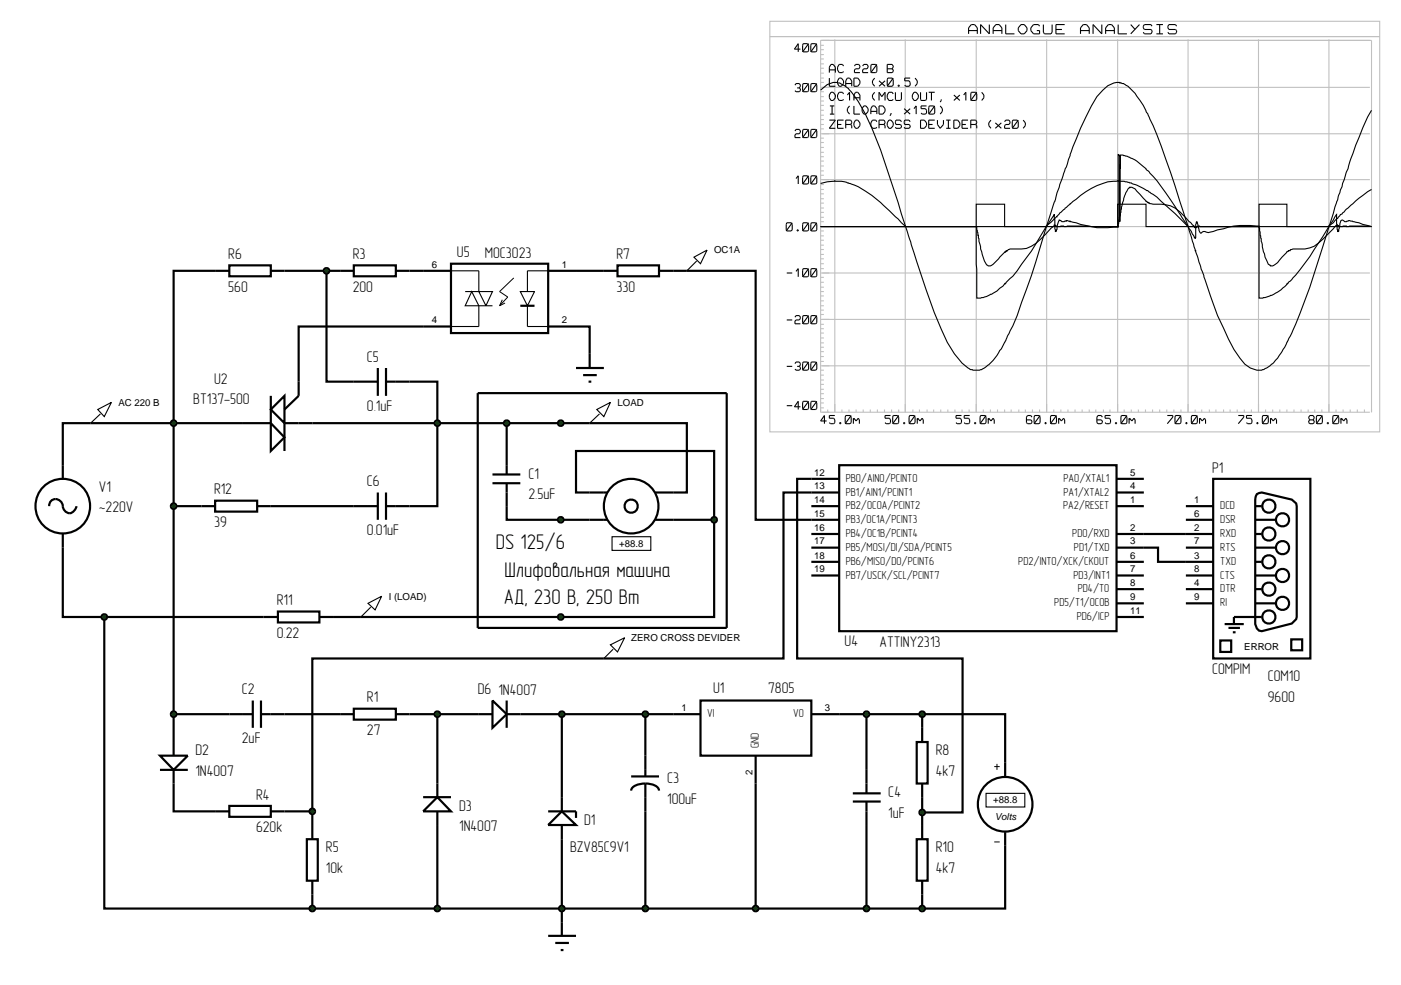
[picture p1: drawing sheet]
<svg xmlns="http://www.w3.org/2000/svg" width="257mm" height="180mm" viewBox="0 0 257 180" stroke-linecap="round" stroke-linejoin="round" font-family="sans-serif">
<g fill="none" stroke="#000" stroke-width=".4">
<path d="M39.4 49.6h-7.6v86.3M52.1 49.6h10.2M59.8 49.6v20.3h5M75 49.6h2.5M77.5 59.8h-22.8v10.1M105.5 59.8h2.5v5M105.5 49.6h5.1M123.3 49.6h15.1v45.6h10.2M44.5 77.5h-33v10.2M57.2 77.5h68.6v12.7h-5.8M75 69.9h5.1v22.8h-5.1M92.8 77.5v9.4"/>
<path d="M9 92.7a1.25 1.25 0 0 1 1.2-1.3 1.25 1.25 0 0 1 1.3 1.3 1.23 1.23 0 0 0 1.1 1.3 1.23 1.23 0 0 0 1.3-1l.1-.3M11.5 97.8v15.2h7.6M31.8 92.7h5.1M49.6 92.7h15.2M90.2 88.5h5.1M90.2 86.9h5.1M92.8 88.5v6.7h18.5M111.3 90.2h-5.8v-7.6h25.3v12.6M120 95.2h10.8M130.8 95.2v17.8h-69.8M148.6 90.2h-5.1v30.4h-86.3v28M148.6 87.7h-2.6v32.9h30.3v28.2h-7.4"/>
<path d="M209.5 97.8h7.7M19.1 113v53.4h38.1M19.1 113h29.2M209.5 100.3h2.6v2.6h5.1M31.8 130.8h10.2M52.1 130.8h10.2M75 130.8h12.7M80.1 130.8v12.7M95.3 130.8h33M102.9 130.8v15.2M118.2 130.8v11.4M128.3 128.3h20.3v10.1h-20.3z"/>
<path d="M138.4 138.4v28M148.6 130.8h20.3M158.7 130.8v14.5M168.9 130.8h15.2v8.9M168.9 130.8v2.5M31.8 143.5v5.1h7.6M52.1 148.6h5.1M57.2 148.6v2.5M80.1 151.1v15.3M102.9 153.7v15.2M115.6 142.2h5.1M118.2 143.5a2.2 2.2 0 0 1 2.5 1.3"/>
<path d="M118.2 143.5a3.2 3.2 0 0 0-2.5 .9l-.1 .4M118.2 143.5v22.9M156.2 145.3h5.1M156.2 146.8h5.1M158.7 146.8v19.6M168.9 146v5.1M184.1 154.9v11.5h-15.2M57.2 166.4h111.7M57.2 163.8v2.6M168.9 163.8v2.6"/>
<circle cx="11.5" cy="92.7" r="5"/>
<circle cx="115.6" cy="92.7" r="1.21"/>
<circle cx="115.6" cy="92.7" r="5"/>
</g>
<path d="M112.1 98.3h7.1v2.5h-7.1z" fill="none" stroke="#000" stroke-width=".2"/>
<g fill="#004000" stroke="#000" stroke-width=".4">
<path d="M138.1 166l.3-.1-.5 .5zM138.4 165.9l.3 .1 .2 .4zM138.9 166.4l-.2 .4-.3 .1zM137.9 166.4l.5 .5-.3-.1z"/>
<path d="M158.4 130.4l.3-.1-.5 .5zM158.7 130.3l.3 .1 .2 .4zM158.7 131.3l.5-.5-.2 .4zM158.2 130.8l.5 .5-.3-.1z"/>
<path d="M158.4 166l.3-.1-.5 .5zM158.7 165.9l.3 .1 .2 .4zM158.7 166.9l.5-.5-.2 .4zM158.2 166.4l.5 .5-.3-.1z"/>
</g>
<g fill="#004000">
<path d="M138.4 165.9l.5 .5-.5 .5-.5-.5z"/>
<path d="M158.7 130.3l.5 .5-.5 .5-.5-.5z"/>
<path d="M158.7 165.9l.5 .5-.5 .5-.5-.5z"/>
</g>
<g fill="none" stroke="#000" stroke-width=".4">
<path d="M110.6 49.6h2.5M113.1 48.6h7.6v2h-7.6zM120.7 49.6h2.6M148.6 97.8h5.1M148.6 95.2h5.1M148.6 92.7h5.1M148.6 90.2h5.1M148.6 87.7h5.1M153.7 85.2h50.8v30.4h-50.8zM204.5 97.8h5M204.5 92.7h5M204.5 90.2h5"/>
<path d="M204.5 87.7h5M148.6 100.3h5.1M148.6 102.9h5.1M148.6 105.4h5.1M204.5 100.3h5M204.5 102.9h5M204.5 105.4h5M204.5 107.9h5M204.5 110.5h5M204.5 113h5M184.1 139.7v2.5M184.1 152.4v2.5"/>
<path d="M100.4 171.4h5.1M101.7 172.7h2.5M102.7 174h.5M102.9 168.9v2.5"/>
<circle cx="184.1" cy="147.3" r="5"/>
</g>
<path d="M182.6 139.9v1.1M182.1 140.4h1M182.1 154.2h1" fill="none" stroke="#000" stroke-width=".18"/>
<path d="M180.6 145.3h7.1v2.5h-7.1z" fill="none" stroke="#000" stroke-width=".2"/>
<g fill="#004000" stroke="#000" stroke-width=".4">
<path d="M117.9 130.4l.3-.1-.5 .5zM118.2 130.3l.3 .1 .2 .4zM118.7 130.8l-.2 .4-.3 .1zM117.7 130.8l.5 .5-.3-.1z"/>
<path d="M117.9 166l.3-.1-.5 .5zM118.2 165.9l.3 .1 .2 .4zM118.7 166.4l-.2 .4-.3 .1zM117.7 166.4l.5 .5-.3-.1z"/>
<path d="M130.4 94.9l.4-.2-.5 .5zM130.8 94.7l.3 .1 .2 .4zM131.3 95.2l-.1 .3-.4 .2zM130.3 95.2l.5 .5-.3-.1z"/>
<path d="M92.4 77.2l.4-.2-.5 .5zM92.8 77l.3 .1 .2 .4zM93.3 77.5l-.2 .4-.3 .1zM92.3 77.5l.5 .5-.4-.2z"/>
</g>
<g fill="#004000">
<path d="M118.2 130.3l.5 .5-.5 .5-.5-.5z"/>
<path d="M118.2 165.9l.5 .5-.5 .5-.5-.5z"/>
<path d="M130.3 95.2l.5-.5 .5 .5-.5 .5z"/>
<path d="M92.3 77.5l.5-.5 .5 .5-.5 .5z"/>
</g>
<path d="M77.5 49.6h5.1M77.5 59.8h5.1M82.6 48.3h17.8v12.7h-17.8zM95.3 56h2.6M100.4 49.6h5.1M100.4 59.8h5.1M105.5 67.4h5.1M106.8 68.7h2.5M107.8 69.9h.5M108 64.8v2.6" fill="none" stroke="#000" stroke-width=".4"/>
<path d="M82.6 49.6h5.1v3.8h-2.5M86.4 53.4l1.3 2.6h-2.5zM87.7 53.4h2.5l-1.2 2.6zM87.7 56h2.5M87.7 56v3.8h-5.1M95.3 53.4h2.6l-1.3 2.6zM96.6 56v3.8h3.8M100.4 49.6h-3.8v3.8" fill="none" stroke="#000" stroke-width=".2"/>
<path d="M92 54.9l-.5 1.1M92.5 55.5l-1 .5M94.1 50.9l-2.6 2.5 1.5 1-1.5 1.6" fill="none" stroke="#000" stroke-width=".18"/>
<path d="M102.6 166l.3-.1-.5 .5zM102.9 165.9l.3 .1 .2 .4zM103.4 166.4l-.2 .4-.3 .1zM102.4 166.4l.5 .5-.3-.1z" fill="#004000" stroke="#000" stroke-width=".4"/>
<path d="M102.9 165.9l.5 .5-.5 .5-.5-.5z" fill="#004000"/>
<path d="M100.4 151.1l2.5-2.5 2.6 2.5zM100.4 148.6h5.1v1.2M102.9 146v2.6M102.9 151.1v2.6" fill="none" stroke="#000" stroke-width=".4"/>
<path d="M18.7 112.7l.4-.2-.5 .5zM19.1 112.5l.4 .2 .1 .3zM19.1 113.5l.5-.5-.2 .4zM18.6 113l.5 .5-.3-.1z" fill="#004000" stroke="#000" stroke-width=".4"/>
<path d="M18.6 113l.5-.5 .5 .5-.5 .5z" fill="#004000"/>
<path d="M42 130.8h4.3M46.3 128.3v5M47.8 128.3v5M47.8 130.8h4.3M62.3 130.8h2.5M64.8 129.8h7.7v2h-7.7zM72.5 130.8h2.5M39.4 148.6h2.6M42 147.6h7.6v2h-7.6zM49.6 148.6h2.5" fill="none" stroke="#000" stroke-width=".4"/>
<path d="M56.8 166.1l.4-.2-.5 .5zM57.2 165.9l.3 .1 .2 .4zM57.2 166.9l.5-.5-.1 .3zM56.7 166.4l.5 .5-.3-.1z" fill="#004000" stroke="#000" stroke-width=".4"/>
<path d="M56.7 166.4l.5-.5 .5 .5-.5 .5z" fill="#004000"/>
<path d="M39.4 49.6h2.6M42 48.6h7.6v2h-7.6zM49.6 49.6h2.5M64.8 69.9h4.4M69.2 67.4v5.1M70.7 67.4v5.1M70.7 69.9h4.3" fill="none" stroke="#000" stroke-width=".4"/>
<path d="M56.8 148.3l.4-.2-.5 .5zM57.2 148.1l.3 .1 .2 .4zM57.7 148.6l-.1 .3-.4 .2zM56.7 148.6l.5 .5-.3-.1z" fill="#004000" stroke="#000" stroke-width=".4"/>
<path d="M56.7 148.6l.5-.5 .5 .5-.5 .5z" fill="#004000"/>
<g fill="none" stroke="#000" stroke-width=".4">
<path d="M44.5 77.5h5.1M49.6 77.5l2.5 2.6-2.5 2.5zM49.6 75l2.5-2.5v5zM49.6 72.5v5M52.1 77.5v5.1M52.1 77.5h5.1M54.7 69.9v2.6l-2.6 2.5M217.2 92.7h5M217.2 95.2h5M217.2 97.8h5M222.2 87.7h17.8v32.9h-17.8zM229.9 92.7h1.2"/>
<path d="M229.9 95.2h3.8M229.9 97.8h1.2M230.2 90.5l.9-.3 5.5 1.3 .8 .7 .1 .5v20.3l-.1 .4-.8 .8-5.5 1.4-.5-.1-.4-.4-.3-.8v-22.9zM217.2 100.3h5M217.2 102.9h5M217.2 105.4h5M217.2 107.9h5M217.2 110.5h5M223.5 117.3h2v2.1h-2zM224.3 114.3h3.5M225 115h2.1M225.8 115.8h.5"/>
<path d="M229.9 100.3h3.8M229.9 102.9h1.2M229.9 105.4h3.8M229.9 107.9h1.2M229.9 110.5h3.8M231.1 113h-5.1v1.3M236.5 117.1h2v2h-2zM167.9 135.9h2v7.6h-2zM168.9 133.3v2.6M56.2 153.7h2v7.6h-2zM57.2 151.1v2.6M167.9 153.7h2v7.6h-2z"/>
<path d="M168.9 143.5v2.5M168.9 151.1v2.6M57.2 161.3v2.5M168.9 161.3v2.5"/>
<circle cx="232.4" cy="97.8" r="1.21"/>
<circle cx="232.4" cy="92.7" r="1.21"/>
<circle cx="234.9" cy="95.2" r="1.21"/>
<circle cx="232.4" cy="107.9" r="1.21"/>
<circle cx="232.4" cy="113" r="1.21"/>
<circle cx="232.4" cy="102.9" r="1.21"/>
<circle cx="234.9" cy="100.3" r="1.21"/>
<circle cx="234.9" cy="110.5" r="1.21"/>
<circle cx="234.9" cy="105.4" r="1.21"/>
</g>
<g fill="none" stroke="#c0c0c0" stroke-width=".2">
<path d="M141 3.9h111.7v75.2h-111.7zM141 6.7h111.7M150.3 19.3h.6M150.3 18.5h.6M150.3 17.7h.6M150.3 16.8h.6M150.3 16h100.6M150.3 15.1h.6M150.3 14.3h.6M150.3 13.4h.6M150.3 12.5h.6M150.3 11.7h.6"/>
<path d="M150.3 10.8h.6M150.3 10h.6M150.3 9.1h.6M150.3 8.3h.6M152.9 7.2v68.3M165.8 7.2v68.3M178.8 7.2v68.3M191.7 7.2v68.3M204.7 7.2v68.3M217.6 7.2v68.3M230.5 7.2v68.3M243.4 7.2v68.3"/>
<path d="M150.3 39.8h.6M150.3 38.9h.6M150.3 38.1h.6M150.3 37.2h.6M150.3 36.4h.6M150.3 35.5h.6M150.3 34.7h.6M150.3 33.8h.6M150.3 32.9h100.6M150.3 32.1h.6M150.3 31.3h.6M150.3 30.4h.6"/>
<path d="M150.3 29.5h.6M150.3 28.7h.6M150.3 27.9h.6M150.3 27h.6M150.3 26.1h.6M150.3 25.3h.6M150.3 24.5h100.6M150.3 23.6h.6M150.3 22.8h.6M150.3 21.9h.6M150.3 21.1h.6M150.3 20.2h.6"/>
<path d="M150.3 59.4h.6M150.3 58.5h100.6M150.3 57.6h.6M150.3 56.8h.6M150.3 56h.6M150.3 55.1h.6M150.3 54.2h.6M150.3 53.4h.6M150.3 52.6h.6M150.3 51.7h.6M150.3 50.8h.6M150.3 50h100.6"/>
<path d="M150.3 49.2h.6M150.3 48.3h.6M150.3 47.4h.6M150.3 46.6h.6M150.3 45.7h.6M150.3 44.9h.6M150.3 44h.6M150.3 43.2h.6M150.3 42.3h.6M150.3 41.5h100.6M150.3 40.6h.6M150.3 74.7h.6"/>
<path d="M150.3 73.8h.6M150.3 73h.6M150.3 72.1h.6M150.3 71.3h.6M150.3 70.4h.6M150.3 69.6h.6M150.3 68.7h.6M150.3 67.8h.6M150.3 67h100.6M150.3 66.2h.6M150.3 65.3h.6M150.3 64.4h.6"/>
<path d="M150.3 63.6h.6M150.3 62.8h.6M150.3 61.9h.6M150.3 61h.6M150.3 60.2h.6M151.6 75v.5M154.2 75v.5M155.5 75v.5M156.8 75v.5M158.1 75v.5M159.4 75v.5M160.7 75v.5"/>
<path d="M162 75v.5M163.3 75v.5M164.6 75v.5M167.2 75v.5M168.4 75v.5M169.8 75v.5M171 75v.5M172.3 75v.5M173.6 75v.5M174.9 75v.5M176.2 75v.5M177.5 75v.5"/>
<path d="M180.1 75v.5M181.4 75v.5M182.7 75v.5M184 75v.5M185.2 75v.5M186.6 75v.5M187.8 75v.5M189.1 75v.5M190.4 75v.5M193 75v.5M194.3 75v.5M195.6 75v.5"/>
<path d="M196.9 75v.5M198.2 75v.5M199.5 75v.5M200.7 75v.5M202.1 75v.5M203.3 75v.5M205.9 75v.5M207.2 75v.5M208.5 75v.5M209.8 75v.5M211.1 75v.5M212.4 75v.5"/>
<path d="M213.7 75v.5M215 75v.5M216.3 75v.5M218.9 75v.5M220.1 75v.5M221.5 75v.5M222.7 75v.5M224.1 75v.5M225.3 75v.5M226.6 75v.5M227.9 75v.5M229.2 75v.5"/>
<path d="M231.8 75v.5M233.1 75v.5M234.4 75v.5M235.7 75v.5M237 75v.5M238.3 75v.5M239.6 75v.5M240.8 75v.5M242.1 75v.5M244.7 75v.5M246 75v.5M247.3 75v.5"/>
<path d="M248.6 75v.5M249.9 75v.5M250.9 75.5h-100.6v-68.1h100.9v68.1"/>
</g>
<g fill="none" stroke="#000" stroke-width=".2">
<path d="M145.6 15.6l.2-.3h.6l.2 .3-.2 .5M146 16.1h.4M146.4 16.1l.2 .2v.3l-.2 .2h-.6l-.2-.2M146.6 9h-1.1l.7-1v1.5M147.1 8h.8l.2 .3v1l-.2 .2h-.8l-.1-.2zM147.1 15.3h.8l.2 .3v1l-.2 .2h-.8l-.1-.2zM148.1 15.3l-1.1 1.5M148.1 8l-1.1 1.5M148.6 8h.8l.2 .3v1l-.2 .2h-.8l-.1-.2zM148.6 15.3h.8l.2 .3v1l-.2 .2h-.8l-.1-.2zM149.6 15.3l-1.1 1.5M149.6 8l-1.1 1.5"/>
<path d="M150.3 16.5l1.2-1 1.1-.4a2.18 2.18 0 0 1 1.5 .3 4.7 4.7 0 0 1 2.4 2.2 40 40 0 0 1 5.3 11.4l5 15.3a164.4 164.4 0 0 0 5.6 16 15.8 15.8 0 0 0 4.9 7.1 3 3 0 0 0 3 0l1-.8a18.2 18.2 0 0 0 2.8-4l.7-1.5a28.7 28.7 0 0 0 2.3-5.7 220.5 220.5 0 0 0 5.4-16.5l1.6-5.1 1.2-3.2a56.6 56.6 0 0 1 5.6-12.9l1.1-1.2a3.4 3.4 0 0 1 3-1.4l.1 .1a3.5 3.5 0 0 1 2.4 1.5l.7 .9a9.7 9.7 0 0 1 1.8 3l.6 1.2a162.1 162.1 0 0 1 6.2 17.2l3.7 11.7a93.8 93.8 0 0 0 4.5 11.4l1 1.9 1.1 1.6a4.2 4.2 0 0 0 3.6 2.2h.2a5.5 5.5 0 0 0 3.4-2.7l1-1.5 1-2a115.9 115.9 0 0 0 6-16.5l4.9-15.4a61.1 61.1 0 0 1 4-9.5M151.9 13.3v-1l.3-.5h.4l.4 .5v1M151.9 14.3v1.5h1.1M151.9 12.8h1.1M152 19.4h.8M152.2 16.9h.4l.4 .5v.5l-.4 .5h-.4l-.3-.5v-.5zM152.4 19.4v1.5M153.7 14.3h.4l.4 .5v.5l-.4 .5h-.4l-.3-.5v-.5zM154.5 12.1l-.2-.3h-.6l-.3 .5v.5l.3 .5h.6l.2-.2M154.5 17.2l-.2-.3h-.6l-.3 .5v.5l.3 .5h.6l.2-.2M154.9 15.3h1.1M154.9 15.8v-1l.3-.5h.4l.4 .5v1"/>
<path d="M155.2 17.4l.4-.5v1.5M155.6 19.4l-.4 .5v.5l.4 .5M156.4 14.3h.7l.4 .5v.5l-.4 .5h-.7zM156.4 18.4v-1l.3-.5h.4l.4 .5v1M156.4 19.4v1.5h1.1M156.4 17.9h1.1M156.5 12.1l.2-.3h.6l.2 .5-.2 .3h-.6l-.2 .2v.5h1M158 12.1l.2-.3h.6l.2 .5-.2 .3h-.6l-.2 .2v.5h1M158.2 19.4h.4l.4 .5v.5l-.4 .5h-.4l-.3-.5v-.5zM159.6 11.8h.8l.2 .3v1l-.2 .2h-.8l-.1-.2zM160.2 14.3l-.4 .5v.5l.4 .5M160.2 16.9l-.4 .5v.5l.4 .5"/>
<path d="M160.6 11.8l-1.1 1.5M161 18.4v-1.5l.5 .8 .6-.8v1.5M161 19.4h.7l.4 .5v.5l-.4 .5h-.7zM161 14.8l1.1 1M162.1 14.8l-1.1 1M162.5 11.8h.9l.2 .3-.2 .5 .2 .2v.3l-.2 .2h-.9zM162.5 12.6h.9M162.6 14.3h.8l.2 .3v1l-.2 .2h-.8l-.1-.2zM163.6 17.2l-.2-.3h-.6l-.3 .5v.5l.3 .5h.6l.2-.2M163.6 14.3l-1.1 1.5M164 16.9l.1 1.5h.8l.2-.2v-1.3M164.5 15.6h.2v.2h-.2z"/>
<path d="M165.6 19.9l1.1 1M166.7 14.3h-1v.5h.8l.2 .3v.5l-.2 .2h-.6l-.2-.2M166.7 19.9l-1.1 1M167.4 16.9h.4l.4 .5v.5l-.4 .5h-.4l-.3-.5v-.5zM167.4 19.9l.4-.5v1.5M167.6 14.3l.4 .5v.5l-.4 .5M168.6 16.9l.1 1.5h.8l.2-.2v-1.3M169.7 19.4h-1v.5h.8l.2 .3v.5l-.2 .2h-.6l-.2-.2M170.1 16.9h1.1M170.2 19.4h.8l.2 .3v1l-.2 .2h-.8l-.1-.2zM170.6 16.9v1.5M171.2 19.4l-1.1 1.5"/>
<path d="M172.2 19.4l.4 .5v.5l-.4 .5M172.4 18.2l-.2 .5M174.7 17.4l1.1 1M175.8 17.4l-1.1 1M176.5 17.4l.4-.5v1.5M177.4 6.2v-1.1l.5-.6h.6l.5 .6v1.1M177.4 5.6h1.6M177.9 16.9h.8l.2 .3v1l-.2 .2h-.8l-.1-.2zM178.9 16.9l-1.1 1.5M179.8 16.9l.4 .5v.5l-.4 .5M181.2 4.5v1.7l-1.6-1.7v1.7M181.9 6.2v-1.1l.5-.6h.6l.5 .6v1.1"/>
<path d="M181.9 5.6h1.6M184.2 4.5v1.7h1.6M187 4.5h.6l.5 .6v.5l-.5 .6h-.6l-.5-.6v-.5zM190.4 4.8l-.2-.3h-.9l-.5 .6v.5l.5 .6h1.1v-.6h-.5M191.1 4.5v1.4l.2 .3h1.2l.2-.3v-1.4M193.4 5.4h1.1M195 4.5h-1.6v1.7h1.6M197.9 6.2v-1.1l.5-.6h.6l.5 .6v1.1M197.9 5.6h1.6M201.8 4.5v1.7l-1.6-1.7v1.7M202.5 6.2v-1.1l.5-.6h.6l.5 .6v1.1M202.5 5.6h1.6"/>
<path d="M204.8 4.5v1.7h1.6M207.1 4.5l.8 .9M208.7 4.5l-1.6 1.7M211 4.8l-.2-.3h-1.2l-.2 .3v.3l.2 .3h1.2l.2 .2v.3l-.2 .3h-1.2l-.2-.3M211.8 4.5h1.2M211.8 6.2h1.2M212.4 4.5v1.7M215.5 4.8l-.2-.3h-1.2l-.2 .3v.3l.2 .3h1.2l.2 .2v.3l-.2 .3h-1.2l-.2-.3M145.6 24l.2-.3h.6l.2 .5-.2 .3h-.6l-.2 .2v.5h1M145.8 32.7l.4-.5v1.5M147.1 32.2h.8l.2 .3v1l-.2 .2h-.8l-.1-.2zM147.1 23.7h.8l.2 .3v1l-.2 .2h-.8l-.1-.2z"/>
<path d="M148.1 32.2l-1.1 1.5M148.1 23.7l-1.1 1.5M148.6 23.7h.8l.2 .3v1l-.2 .2h-.8l-.1-.2zM148.6 32.2h.8l.2 .3v1l-.2 .2h-.8l-.1-.2zM149.6 32.2l-1.1 1.5M149.6 23.7l-1.1 1.5M150.3 33.6l2.6-.5 .5 .1a6.2 6.2 0 0 1 2.8 .6 20.3 20.3 0 0 1 6.7 4.8l3 2.9h25.6l1.7-1.4 .9-1.1 1.9-1.6a17.1 17.1 0 0 1 6.9-4.1l1.8-.2 .6 .1a5.8 5.8 0 0 1 2.6 .6l2.3 1.1 1.7 1.2 5.3 5a1.14 1.14 0 0 0 1.2 .4h24.8l1-.7 1.3-1.5 .3-.1 1.4-1.4a22.9 22.9 0 0 1 4-3.1M151.9 22h1.1l-1.1 1.5h1.1M152 20.9h.8M153.4 22.8h.7M154.5 22h-1.1v1.5h1.1M154.9 22.8h.9"/>
<path d="M155.8 22.8l.2-.3-.2-.5h-.9v1.5M155.8 22.8l.2 .2v.5M156.7 22h.4l.4 .5v.5l-.4 .5h-.4l-.3-.5v-.5zM159.5 20.9v-1l.3-.5h.4l.4 .5v1M159.5 20.4h1.1M160.6 22.3l-.2-.3h-.6l-.3 .5v.5l.3 .5h.6l.2-.2M161 22.8h.9M161.9 22.8l.2-.3-.2-.5h-.9v1.5M161.9 22.8l.2 .2v.5M162.8 22h.4l.4 .5v.5l-.4 .5h-.4l-.3-.5v-.5zM163.2 20.7l-.2 .5M165.1 22.3l-.2-.3h-.8l-.1 .3 .1 .5h.8l.2 .2v.3l-.2 .2h-.8l-.1-.2"/>
<path d="M166.7 22.3l-.2-.3h-.8l-.1 .3 .1 .5h.8l.2 .2v.3l-.2 .2h-.8l-.1-.2M168.6 22h.7l.4 .5v.5l-.4 .5h-.7zM170.1 22.8h.7M171.2 22h-1.1v1.5h1.1M171.7 22v.8l.5 .7 .6-.7v-.8M173.3 22h.8M173.3 23.5h.8M173.7 22v1.5M174.7 22h.7l.4 .5v.5l-.4 .5h-.7zM176.2 22.8h.7M177.3 22h-1.1v1.5h1.1M177.8 22.8h.9"/>
<path d="M178.7 22.8l.2-.3-.2-.5h-.9v1.5M178.7 22.8l.2 .2v.5M181.5 22l-.4 .5v.5l.4 .5M182.3 22.5l1.1 1M183.4 22.5l-1.1 1M184 22.3l.2-.3h.6l.2 .5-.2 .3h-.6l-.2 .2v.5h1M185.5 22h.8l.2 .3v1l-.2 .2h-.8l-.1-.2zM186.5 22l-1.1 1.5M187.4 22l.4 .5v.5l-.4 .5M127.1 47.1l2.4-1.3-1.2 2.5zM127.6 47.8l-1.8 1.8M144.1 58.6h1"/>
<path d="M144.1 50h1M144.1 40.8h.8l.2 .3v1l-.2 .2h-.8l-.1-.2zM145.1 40.8l-1.1 1.5M145.6 58.1l.2-.3h.6l.2 .5-.2 .3h-.6l-.2 .2v.5h1M145.8 49.7l.4-.5v1.5M146 42.1h.2v.2h-.2zM147.1 40.8h.8l.2 .3v1l-.2 .2h-.8l-.1-.2zM147.1 49.2h.8l.2 .3v1l-.2 .2h-.8l-.1-.2zM147.1 57.8h.8l.2 .3v1l-.2 .2h-.8l-.1-.2zM148.1 57.8l-1.1 1.5M148.1 49.2l-1.1 1.5M148.1 40.8l-1.1 1.5"/>
<path d="M148.6 40.8h.8l.2 .3v1l-.2 .2h-.8l-.1-.2zM148.6 49.2h.8l.2 .3v1l-.2 .2h-.8l-.1-.2zM148.6 57.8h.8l.2 .3v1l-.2 .2h-.8l-.1-.2zM149.6 57.8l-1.1 1.5M149.6 49.2l-1.1 1.5M149.6 40.8l-1.1 1.5M150.3 41.5h28.5l.1 13.1h.7l1.3-.4a6.8 6.8 0 0 0 2.5-1.6l1.4-1.4a7.8 7.8 0 0 0 2.3-2.8 40.2 40.2 0 0 0 4.4-6.7l1.6-2.5 .2 3.2 .2-.1 .1-.3a2.41 2.41 0 0 1 .5-1.7 .85 .85 0 0 0 1.2 .1l1.2 .3a19.4 19.4 0 0 0 8 .9h.3v-13.3l.3 .2v12.1l.1-12.2a5.3 5.3 0 0 1 2.7 .9l2.4 2a66.8 66.8 0 0 1 7.5 10.6l1.1 1.8 .1-.2v-2.4l.2-.5 .4 1.6 .3 .5a1.08 1.08 0 0 1 1.4-.1l2.8-.7a14.6 14.6 0 0 1 6.5-.5v13.2a7.3 7.3 0 0 0 5-2.4l.5-.6a26.5 26.5 0 0 0 4.6-5.9l4.1-6.4v1.7l.2 1.4 .2-.1 .4-1.9 .3-.1 .4 .3h.3a1.15 1.15 0 0 1 1.3 0l3.3 .9M150.3 41.5h28.5v-4.1h5.2v4.1h20.7v-4.1h5.2v4.1h20.7v-4.1h5.1v4.1h15.5M150.3 41.5h28.6v.6l.2 .5v.5h.1a16.5 16.5 0 0 0 1.1 4.7l.4 .7 .3 .2h.3a3.4 3.4 0 0 0 1.8-1.6l1.1-1.1 .8-.4h.5a6 6 0 0 0 4.2-1l3.4-3.4 .5 .3 .7-.1 .6 .1 .6-.1 9.3 .1 .1-1.2 .5-2.1a8 8 0 0 1 1.5-3.9h.4l.6 .3 2.3 2.5 .4 .2 1.3 .1a5.5 5.5 0 0 1 4.9 2.1l2.1 2.2 .6-.3 .3 .1h10.8l.5 2.9a10.6 10.6 0 0 0 1.2 4l.4 .3 .6-.1a4.8 4.8 0 0 0 1.7-1.7l1-1h.3l.1-.2 .4-.1h.5a5.4 5.4 0 0 0 5-1.8l2.5-2.6 .3 .1a.66 .66 0 0 0 .9 .1l5.2 .1M17.9 75l2.5-1.3-1.3 2.6zM18.4 75.8l-1.8 1.7M109.3 75l2.5-1.3-1.2 2.6z"/>
<path d="M109.8 75.8l-1.8 1.7M144.1 74.3h1M144.1 67.1h1M145.6 66.6l.2-.3h.6l.2 .3-.2 .5M146 67.1h.4M146.4 67.1l.2 .2v.3l-.2 .2h-.6l-.2-.2M146.6 74.5h-1.1l.7-1v1.5M147.1 66.3h.8l.2 .3v1l-.2 .2h-.8l-.1-.2zM147.1 73.5h.8l.2 .3v1l-.2 .2h-.8l-.1-.2zM148.1 73.5l-1.1 1.5M148.1 66.3l-1.1 1.5M148.6 73.5h.8l.2 .3v1l-.2 .2h-.8l-.1-.2z"/>
<path d="M148.6 66.3h.8l.2 .3v1l-.2 .2h-.8l-.1-.2zM149.6 73.5l-1.1 1.5M149.6 66.3l-1.1 1.5M151.4 77.1h-1.1l.7-1v1.5M152.9 76.1h-1v.5h.8l.2 .3v.5l-.2 .2h-.6l-.2-.2M153.8 77.4h.2v.2h-.2zM154.9 76.1h.8l.2 .3v1l-.2 .2h-.8l-.1-.2zM155.9 76.1l-1.1 1.5M156.3 76.6v1M156.3 76.9l.1-.3 .4 .5 .4-.5 .2 .3v.7M163.1 76.1h-1v.5h.8l.2 .3v.5l-.2 .2h-.6l-.2-.2M163.6 76.1h.8l.2 .3v1l-.2 .2h-.8l-.1-.2z"/>
<path d="M164.6 76.1l-1.1 1.5M165.5 77.4h.2v.2h-.2zM166.6 76.1h.8l.2 .3v1l-.2 .2h-.8l-.1-.2zM167.6 76.1l-1.1 1.5M168 76.6v1M168 76.9l.1-.3 .4 .5 .4-.5 .2 .3v.7M176.1 76.1h-1v.5h.8l.2 .3v.5l-.2 .2h-.6l-.2-.2M177.6 76.1h-1v.5h.8l.2 .3v.5l-.2 .2h-.6l-.2-.2M178.5 77.4h.2v.2h-.2zM179.6 76.1h.8l.2 .3v1l-.2 .2h-.8l-.1-.2zM180.6 76.1l-1.1 1.5M181 76.6v1"/>
<path d="M181 76.9l.1-.3 .4 .5 .4-.5 .2 .3v.7M189 76.4l-.2-.3h-.6l-.2 .3v1l.2 .2h.6l.2-.2v-.3l-.2-.2h-.8M189.5 76.1h.8l.2 .3v1l-.2 .2h-.8l-.1-.2zM190.5 76.1l-1.1 1.5M191.4 77.4h.2v.2h-.2zM192.5 76.1h.8l.2 .3v1l-.2 .2h-.8l-.1-.2zM193.5 76.1l-1.1 1.5M193.9 76.6v1M193.9 76.9l.1-.3 .4 .5 .4-.5 .2 .3v.7M201.9 76.4l-.2-.3h-.6l-.2 .3v1l.2 .2h.6l.2-.2v-.3l-.2-.2h-.8M203.4 76.1h-1v.5h.8l.2 .3v.5l-.2 .2h-.6l-.2-.2M204.3 77.4h.2v.2h-.2z"/>
<path d="M205.4 76.1h.8l.2 .3v1l-.2 .2h-.8l-.1-.2zM206.4 76.1l-1.1 1.5M206.8 76.6v1M206.8 76.9l.1-.3 .4 .5 .4-.5 .2 .3v.7M213.8 76.1h1v.3l-1 1.2M215.3 76.1h.8l.2 .3v1l-.2 .2h-.8l-.1-.2zM216.3 76.1l-1.1 1.5M217.2 77.4h.2v.2h-.2zM218.3 76.1h.8l.2 .3v1l-.2 .2h-.8l-.1-.2zM219.3 76.1l-1.1 1.5M219.7 76.6v1M219.7 76.9l.1-.3 .4 .5 .4-.5 .2 .3v.7"/>
<path d="M226.8 76.1h1v.3l-1 1.2M229.3 76.1h-1v.5h.8l.2 .3v.5l-.2 .2h-.6l-.2-.2M230.2 77.4h.2v.2h-.2zM231.3 76.1h.8l.2 .3v1l-.2 .2h-.8l-.1-.2zM232.3 76.1l-1.1 1.5M232.7 76.6v1M232.7 76.9l.1-.3 .4 .5 .4-.5 .2 .3v.7M239.9 76.9l-.2-.3 .2-.5h.6l.2 .3-.2 .5M239.9 76.9l-.2 .2v.3l.2 .2h.6l.2-.2v-.3l-.2-.2M239.9 76.9h.6M241.2 76.1h.8l.2 .3v1l-.2 .2h-.8l-.1-.2zM242.2 76.1l-1.1 1.5"/>
<path d="M243.1 77.4h.2v.2h-.2zM244.2 76.1h.8l.2 .3v1l-.2 .2h-.8l-.1-.2zM245.2 76.1l-1.1 1.5M245.6 76.6v1M245.6 76.9l.1-.3 .4 .5 .4-.5 .2 .3v.7"/>
</g>
<g fill="#004000" stroke="#000" stroke-width=".4">
<path d="M79.7 77.2l.4-.2-.5 .5zM80.1 77l.3 .1 .2 .4zM80.1 78l.5-.5-.2 .4zM79.6 77.5l.5 .5-.4-.2z"/>
<path d="M31.4 77.2l.4-.2-.5 .5zM31.8 77l.4 .2 .1 .3zM31.8 78l.5-.5-.1 .3zM31.3 77.5l.5 .5-.3-.1z"/>
</g>
<g fill="#004000">
<path d="M80.1 77l.5 .5-.5 .5-.5-.5z"/>
<path d="M31.3 77.5l.5-.5 .5 .5-.5 .5z"/>
</g>
<g fill="none" stroke="#000" stroke-width=".4">
<path d="M62.3 49.6h2.5M64.8 48.6h7.7v2h-7.7zM72.5 49.6h2.5M36.9 92.7h2.5M39.4 91.7h7.7v2h-7.7zM47.1 92.7h2.5M64.8 92.7h4.4M69.2 90.2v5M70.7 92.7h4.3M70.7 90.2v5M48.3 113h2.6M50.9 112h7.6v2h-7.6z"/>
<path d="M58.5 113h2.5"/>
</g>
<path d="M67.4 110.5l2.5-1.3-1.2 2.5zM67.9 111.2l-1.8 1.8" fill="none" stroke="#000" stroke-width=".2"/>
<path d="M31.5 92.3l.3-.1-.5 .5zM31.8 92.2l.4 .2 .1 .3zM32.3 92.7l-.1 .3-.4 .2zM31.3 92.7l.5 .5-.3-.1z" fill="#004000" stroke="#000" stroke-width=".4"/>
<path d="M31.3 92.7l.5-.5 .5 .5-.5 .5z" fill="#004000"/>
<path d="M111.8 118.1l2.6-1.3-1.3 2.6zM112.3 118.9l-1.7 1.7" fill="none" stroke="#000" stroke-width=".2"/>
<path d="M59.4 49.3l.4-.2-.5 .5zM59.8 49.1l.4 .2 .1 .3zM60.3 49.6l-.1 .3-.4 .2zM59.3 49.6l.5 .5-.4-.2z" fill="#004000" stroke="#000" stroke-width=".4"/>
<path d="M59.3 49.6l.5-.5 .5 .5-.5 .5z" fill="#004000"/>
<path d="M29.3 138.4h5.1l-2.6 2.6zM31.8 135.9v2.5M87.7 130.8h2.5M90.2 128.3l2.6 2.5-2.6 2.5zM92.8 128.3v5M92.8 130.8h2.5M29.3 141h5.1M31.8 141v2.5M77.5 146h5.1M80.1 146l2.5 2.6h-5.1zM80.1 143.5v2.5M80.1 148.6v2.5" fill="none" stroke="#000" stroke-width=".4"/>
<g fill="#004000" stroke="#000" stroke-width=".4">
<path d="M102.6 130.4l.3-.1-.5 .5zM102.9 130.3l.4 .2 .1 .3zM103.4 130.8l-.2 .4-.3 .1zM102.4 130.8l.5 .5-.3-.1z"/>
<path d="M79.8 130.4l.3-.1-.5 .5zM80.1 130.3l.3 .1 .2 .4zM80.6 130.8l-.2 .4-.3 .1zM79.6 130.8l.5 .5-.4-.2z"/>
<path d="M79.8 166l.3-.1-.5 .5zM80.1 165.9l.3 .1 .2 .4zM80.1 166.9l.5-.5-.2 .4zM79.6 166.4l.5 .5-.4-.2z"/>
<path d="M31.4 130.5l.4-.2-.5 .5zM31.8 130.3l.4 .2 .1 .3zM32.3 130.8l-.1 .3-.4 .2zM31.3 130.8l.5 .5-.3-.1z"/>
<path d="M168.5 148.5l.4-.2-.5 .5zM168.9 148.3l.3 .1 .2 .4zM169.4 148.8l-.1 .3-.4 .2zM168.4 148.8l.5 .5-.3-.1z"/>
</g>
<g fill="#004000">
<path d="M102.9 130.3l.5 .5-.5 .5-.5-.5z"/>
<path d="M80.1 130.3l.5 .5-.5 .5-.5-.5z"/>
<path d="M80.1 165.9l.5 .5-.5 .5-.5-.5z"/>
<path d="M31.3 130.8l.5-.5 .5 .5-.5 .5z"/>
<path d="M168.4 148.8l.5-.5 .5 .5-.5 .5z"/>
</g>
<path d="M87.5 72h45.6v43h-45.6z" fill="none" stroke="#000" stroke-width=".4"/>
<g fill="#004000" stroke="#000" stroke-width=".4">
<path d="M102.3 94.9l.4-.2-.5 .5zM102.7 94.7l.3 .1 .2 .4zM103.2 95.2l-.2 .4-.3 .1zM102.2 95.2l.5 .5-.4-.2z"/>
<path d="M102.3 77.2l.4-.2-.5 .5zM102.7 77l.3 .1 .2 .4zM103.2 77.5l-.2 .4-.3 .1zM102.2 77.5l.5 .5-.4-.2z"/>
<path d="M102.3 112.7l.4-.2-.5 .5zM102.7 112.5l.4 .2 .1 .3zM103.2 113l-.2 .4-.3 .1zM102.2 113l.5 .5-.4-.2z"/>
<path d="M168.6 130.4l.3-.1-.5 .5zM168.9 130.3l.4 .2 .1 .3zM169.4 130.8l-.2 .4-.3 .1zM168.4 130.8l.5 .5-.3-.1z"/>
<path d="M168.5 166.1l.4-.2-.5 .5zM168.9 165.9l.3 .1 .2 .4zM169.4 166.4l-.2 .4-.3 .1zM168.4 166.4l.5 .5-.3-.1z"/>
</g>
<g fill="#004000">
<path d="M102.2 95.2l.5-.5 .5 .5-.5 .5z"/>
<path d="M102.2 77.5l.5-.5 .5 .5-.5 .5z"/>
<path d="M102.2 113l.5-.5 .5 .5-.5 .5z"/>
<path d="M168.4 130.8l.5-.5 .5 .5-.5 .5z"/>
<path d="M168.4 166.4l.5-.5 .5 .5-.5 .5z"/>
</g>
<g font-size="3.9">
<text x="90.8" y="100.6">DS 125/6</text>
<text x="92.4" y="105.7">Шлифовальная машина</text>
<text x="92.3" y="110.6">АД, 230 В, 250 Вт</text>
</g>
<g font-size="2.8">
<text x="41.8" y="47.4">R6</text>
<text x="64.6" y="47.4">R3</text>
<text x="83.7" y="47.1">U5</text>
<text x="88.8" y="47.3">MOC3023</text>
<text x="112.9" y="47.4">R7</text>
<text x="41.8" y="53.4">560</text>
<text x="64.6" y="53.4">200</text>
<text x="112.9" y="53.4">330</text>
<text x="39.2" y="70.2">U2</text>
<text x="67.2" y="66.2">C5</text>
<text x="35.4" y="74">BT137-500</text>
<text x="67.2" y="75.3">0.1uF</text>
<text x="67.2" y="89">C6</text>
<text x="96.8" y="87.6">C1</text>
<text x="222" y="86.5">P1</text>
<text x="18.1" y="90.1">V1</text>
<text x="18.1" y="93.8">~220V</text>
<text x="39.2" y="90.5">R12</text>
<text x="96.8" y="91.4">2.5uF</text>
<text x="39.2" y="96.5">39</text>
<text x="67.2" y="98">0.01uF</text>
<text x="50.7" y="110.8">R11</text>
<text x="50.7" y="116.8">0.22</text>
<text x="154.7" y="118.2">U4</text>
<text x="161.1" y="118.4">ATTINY2313</text>
<text x="222" y="123.4">COMPIM</text>
<text x="232.2" y="124.7">COM10</text>
<text x="44.3" y="127">C2</text>
<text x="67.2" y="128.6">R1</text>
<text x="87.5" y="127">D6</text>
<text x="91.3" y="127.2">1N4007</text>
<text x="130.6" y="126.8">U1</text>
<text x="140.7" y="126.8">7805</text>
<text x="232.2" y="128.5">9600</text>
<text x="44.3" y="136.1">2uF</text>
<text x="67.2" y="134.6">27</text>
<text x="35.8" y="138.3">D2</text>
<text x="35.8" y="142.1">1N4007</text>
<text x="122.2" y="143.3">C3</text>
<text x="171.4" y="138.3">R8</text>
<text x="171.4" y="142.1">4k7</text>
<text x="46.9" y="146.4">R4</text>
<text x="84.1" y="148.4">D3</text>
<text x="122.2" y="147.2">100uF</text>
<text x="162.7" y="145.9">C4</text>
<text x="162.7" y="149.7">1uF</text>
<text x="46.9" y="152.4">620k</text>
<text x="84.1" y="152.2">1N4007</text>
<text x="107" y="151">D1</text>
<text x="59.7" y="156">R5</text>
<text x="59.7" y="159.9">10k</text>
<text x="104.4" y="156">BZV85C9V1</text>
<text x="171.4" y="156">R10</text>
<text x="171.4" y="159.9">4k7</text>
</g>
<g font-size="2.1">
<text x="154.9" y="88.3">PB0/AIN0/PCINT0</text>
<text x="194.8" y="88.3">PA0/XTAL1</text>
<text x="154.9" y="95.8">PB3/OC1A/PCINT3</text>
<text x="154.9" y="93.3">PB2/OC0A/PCINT2</text>
<text x="154.9" y="90.8">PB1/AIN1/PCINT1</text>
<text x="194.7" y="93.3">PA2/RESET</text>
<text x="194.8" y="90.8">PA1/XTAL2</text>
<text x="223.5" y="95.8">DSR</text>
<text x="223.5" y="93.3">DCD</text>
<text x="154.9" y="100.9">PB5/MOSI/DI/SDA/PCINT5</text>
<text x="154.9" y="98.4">PB4/OC1B/PCINT4</text>
<text x="196.4" y="98.4">PD0/RXD</text>
<text x="196.7" y="100.9">PD1/TXD</text>
<text x="223.5" y="98.4">RXD</text>
<text x="223.5" y="100.9">RTS</text>
<text x="154.9" y="103.5">PB6/MISO/DO/PCINT6</text>
<text x="154.9" y="106">PB7/USCK/SCL/PCINT7</text>
<text x="186.5" y="103.5">PD2/INT0/XCK/CKOUT</text>
<text x="196.6" y="106">PD3/INT1</text>
<text x="223.5" y="103.5">TXD</text>
<text x="223.5" y="106">CTS</text>
<text x="193.1" y="111.1">PD5/T1/OC0B</text>
<text x="197.2" y="113.6">PD6/ICP</text>
<text x="197.4" y="108.5">PD4/T0</text>
<text x="223.5" y="108.5">DTR</text>
<text x="223.5" y="111.1">RI</text>
<text x="129.5" y="131.4">VI</text>
<text x="145.3" y="131.4">VO</text>
<text x="139" y="137.1" transform="rotate(-90 139 137.1)">GND</text>
</g>
<g font-size="1.8">
<text x="130.8" y="46.4">OC1A</text>
<text x="79.1" y="49">6</text>
<text x="102.9" y="49">1</text>
<text x="79.1" y="59.2">4</text>
<text x="102.9" y="59.2">2</text>
<text x="21.7" y="74.3">AC 220 B</text>
<text x="113.1" y="74.3">LOAD</text>
<text x="149.1" y="89.6">13</text>
<text x="149.1" y="87.1">12</text>
<text x="207" y="89.6">4</text>
<text x="207" y="87.1">5</text>
<text x="149.1" y="94.6">15</text>
<text x="149.1" y="92.1">14</text>
<text x="207" y="92.1">1</text>
<text x="218.7" y="94.6">6</text>
<text x="218.7" y="92.1">1</text>
<text x="113.4" y="100.1">+88.8</text>
<text x="149.1" y="99.7">17</text>
<text x="149.1" y="97.2">16</text>
<text x="207" y="97.2">2</text>
<text x="207" y="99.7">3</text>
<text x="218.7" y="97.2">2</text>
<text x="218.7" y="99.7">7</text>
<text x="149.1" y="102.3">18</text>
<text x="149.1" y="104.8">19</text>
<text x="207" y="107.3">8</text>
<text x="207" y="104.8">7</text>
<text x="207" y="102.3">6</text>
<text x="218.7" y="102.3">3</text>
<text x="218.7" y="104.8">8</text>
<text x="218.7" y="107.3">4</text>
<text x="71.2" y="109.8">I (LOAD)</text>
<text x="207" y="109.9">9</text>
<text x="207" y="112.4">11</text>
<text x="218.7" y="109.9">9</text>
<text x="115.6" y="117.4">ZERO CROSS DEVIDER</text>
<text x="227.9" y="119.1">ERROR</text>
<text x="124.8" y="130.2">1</text>
<text x="151.1" y="130.2">3</text>
<text x="137.8" y="142" transform="rotate(-90 137.8 142)">2</text>
<text x="181.9" y="147.1">+88.8</text>
<text x="182.2" y="150.2">Volts</text>
</g>
</svg>
